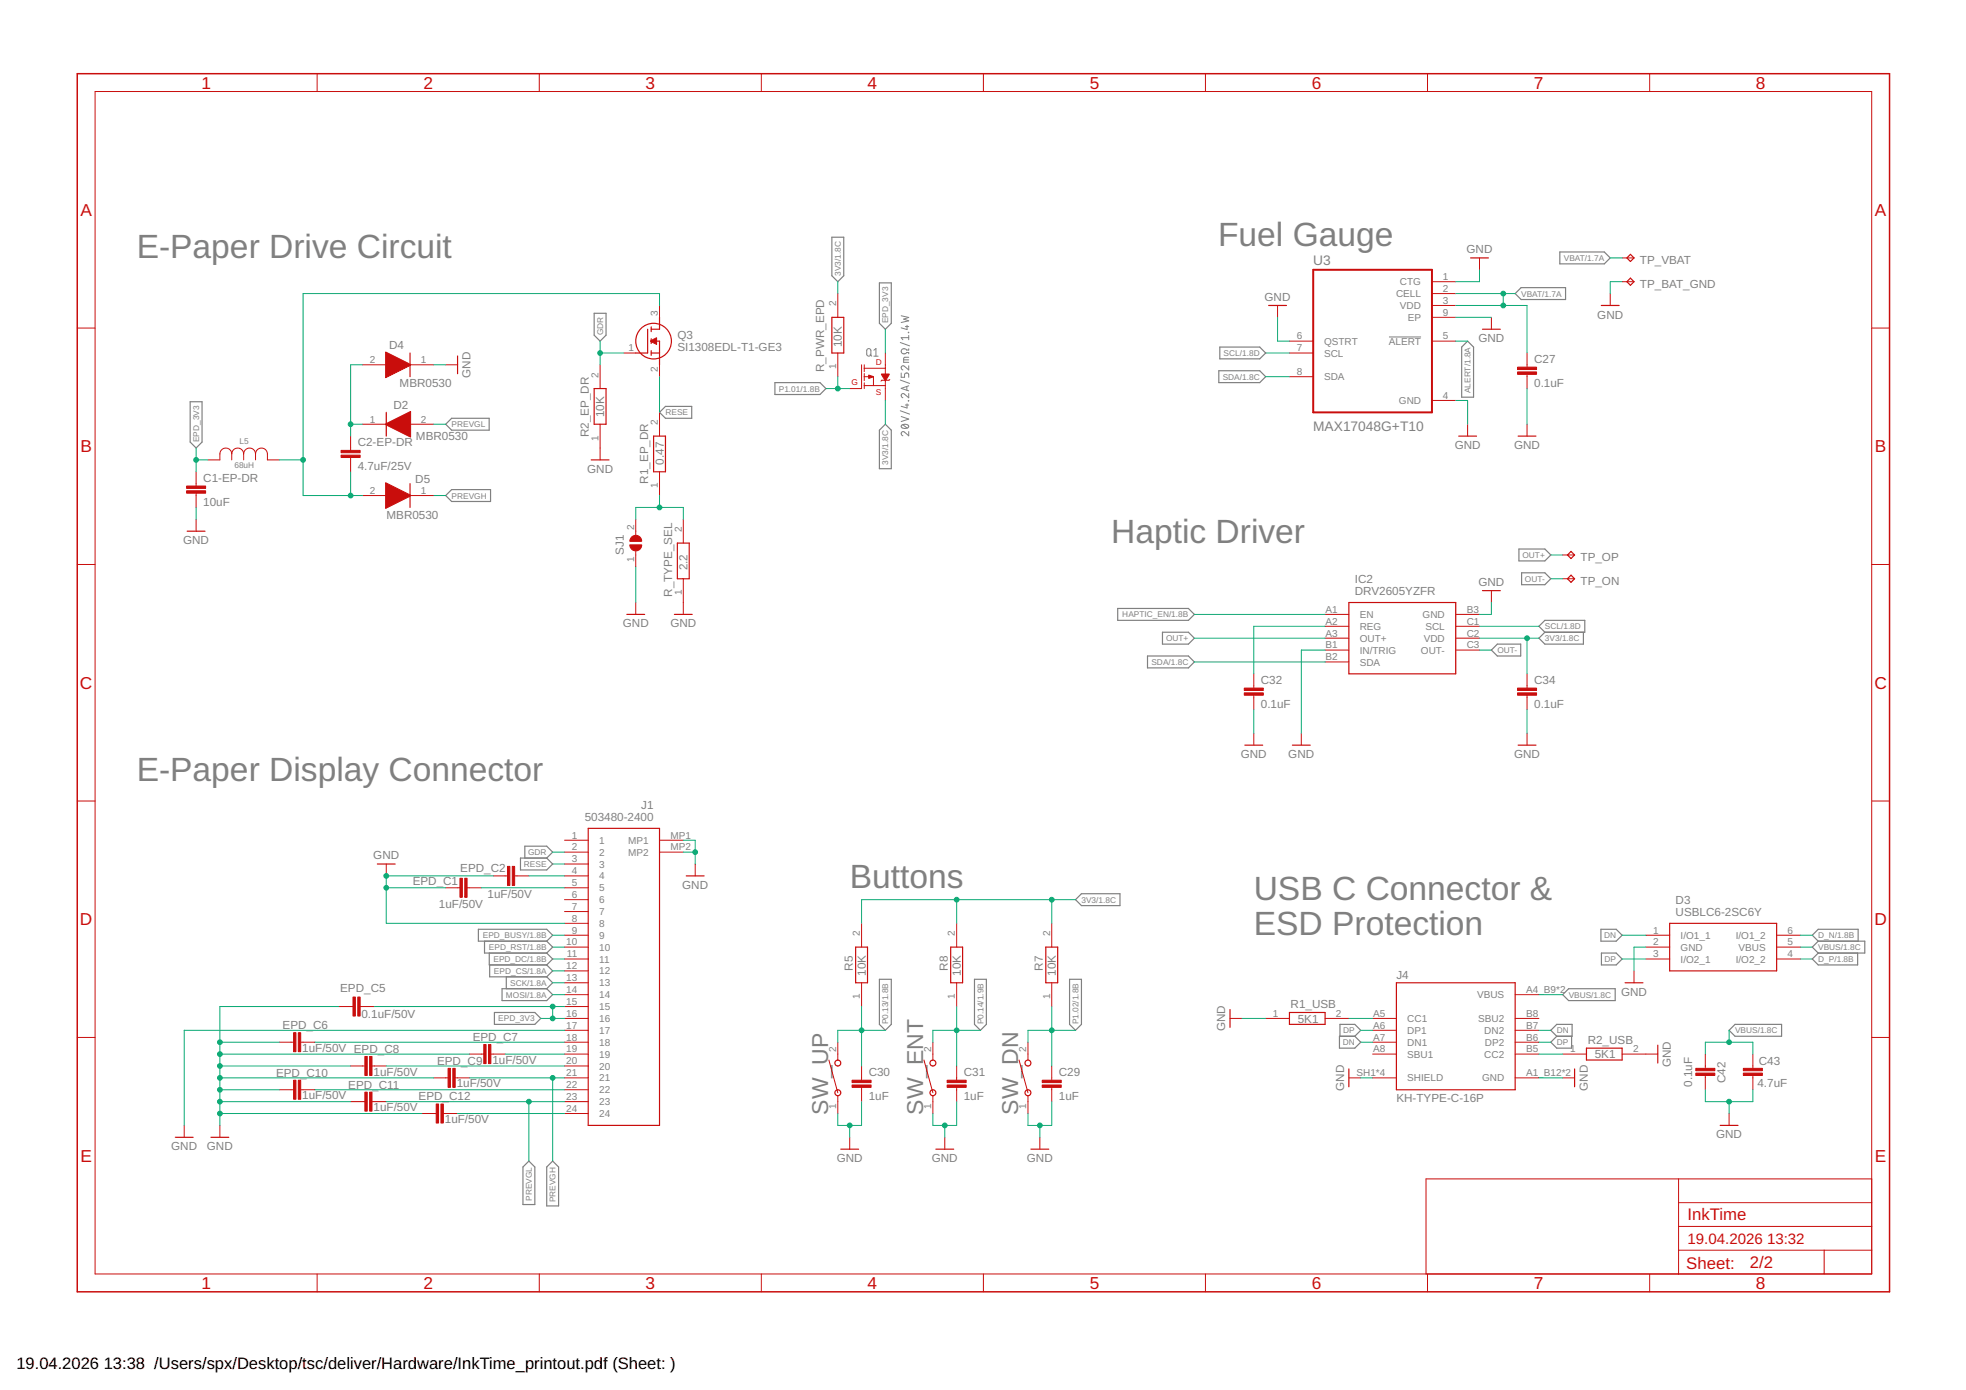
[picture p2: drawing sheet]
<svg xmlns="http://www.w3.org/2000/svg" width="420mm" height="297mm" viewBox="0 0 420 297" stroke-linecap="round" stroke-linejoin="round" font-family="sans-serif">
<g fill="none" stroke="#808080" stroke-width=".21">
<path d="M185.4 74.6l.3-.1 .3 .1 .1 1.1a.44 .44 0 0 1-.4 .4 .44 .44 0 0 1-.5-.4zM185.9 75.8l.4 .3M186.8 74.8l.4-.3v1.6M186.8 76.1h.9M192.4 73.2l2 .7M192.6 79.7v.9h.7v-.5a.45 .45 0 0 1 .5-.4 .45 .45 0 0 1 .4 .4v.5M192.6 67.5l1.6 .3-1.1 .4 1.1 .4-1.6 .3M193.1 76.9h1.1M193.5 69.8h.7M193.8 69.5v.9l-1.2-.3M194.1 71l.1 .1zM194.2 78.2v.9l-.9-.8a.44 .44 0 0 0-.7 .1 .44 .44 0 0 0 .4 .7"/>
<path d="M194.2 76.3l-.9 .1-.2 .2v.8h1.1M194.2 74.5v.3h-.4a.61 .61 0 0 0-1-.2 .61 .61 0 0 0 0 .9 .61 .61 0 0 0 1-.2h.4v.3M194.2 71.7v.9M194.2 72.2h-1.6l.4 .4M296.8 72h6.9M192.4 87.8l2 .7M192.4 81.2l2 .7M192.6 89l1.6 .6-1.6 .5M192.7 90.9a1 1 0 0 1 1.5 .2 .95 .95 0 0 1-1.6 0zM193 90.8l.8 .7M193.5 86.6h.7M193.8 82.6v.8"/>
<path d="M193.8 86.3v.9l-1.2-.4M194.1 85.6l.1 .1zM194.2 92.2v.9l-.9-.7a.45 .45 0 0 0-.7 .1 .45 .45 0 0 0 .4 .6M194.2 84.1v.9l-.9-.8a.44 .44 0 0 0-.7 .2 .44 .44 0 0 0 .4 .6M194.2 82.4l-1.6 .6 1.6 .5"/>
</g>
<g fill="none" stroke="#808080" stroke-width=".25">
<path d="M177.8 50.7h2.5v8.2l-1.3 1.3-1.2-1.3zM333.4 53.8h9.5l1.2 1.3-1.2 1.3h-9.5zM127 67h2.5v4.6l-1.3 1.3-1.2-1.3zM187.9 60.5h2.6v8.6l-1.3 1.3-1.3-1.3zM260.5 79.2h8.7l1.3 1.3-1.3 1.3h-8.7zM260.7 74.2h8.5l1.3 1.2-1.3 1.3h-8.5zM313.6 72.9l1.3 1.3v10.7h-2.5v-10.7zM323.8 62.7l1.3-1.2h9.5v2.5h-9.5zM40.6 85.9h2.6v8.6l-1.3 1.2-1.3-1.2zM96.5 89.4h8v2.5h-8l-1.3-1.2zM140.9 88.1l1.3-1.3h5.6v2.6h-5.6zM165.6 81.8h9.6l1.3 1.2-1.3 1.3h-9.6z"/>
<path d="M189.2 90.7l1.3 1.2v8.3h-2.6v-8.3zM95.2 105.9l1.3-1.3h8.3v2.6h-8.3zM324.6 117.3h5.6l1.2 1.3-1.2 1.3h-5.6zM238.9 130h15.1l1.2 1.3-1.2 1.3h-15.1zM248.4 135.1h5.6l1.2 1.3-1.2 1.2h-5.6zM318.7 138.9l1.3-1.3h5v2.6h-5zM325.2 122.4h5l1.2 1.3-1.2 1.2h-5zM328.9 133.8l1.3-1.2h8.5v2.5h-8.5zM330.2 135.1l-1.3 1.3 1.3 1.2h8.2v-2.5M245.2 140.2h8.8l1.2 1.3-1.2 1.2h-8.8zM102.2 198.6h14.6l1.3 1.3-1.3 1.2h-14.6zM111.2 183.4h5.6l1.3 1.2-1.3 1.3h-5.6z"/>
<path d="M112.2 183.4v-2.6h4.6l1.3 1.3-1.3 1.3M229.8 192.3l1.3-1.3h8.3v2.5h-8.3zM342.1 198.6h3.3l1.3 1.3-1.3 1.2h-3.3zM103.5 201.1v2.6h13.3M104.6 203.7v2.5h12.2M104.6 206.2v2.5h12.2M105.7 216.4h8.6l1.3 1.2-1.3 1.3h-8.6zM107.3 211.3h9.5l1.3 1.3-1.3 1.2h-9.5zM108.2 208.7v2.6M116.8 201.1l1.3 1.3-1.3 1.3M116.8 203.7l1.3 1.2-1.3 1.3M116.8 206.2l1.3 1.3-1.3 1.2"/>
<path d="M116.8 208.7l1.3 1.3-1.3 1.3M187.9 209.3h2.6v9.6l-1.3 1.3-1.3-1.3zM208.3 209.3h2.5v9.6l-1.3 1.3-1.2-1.3zM228.6 209.3h2.5v9.6l-1.3 1.3-1.2-1.3zM334 212.6l1.2-1.3h10v2.5h-10zM342.2 203.7h3.2l1.3 1.2-1.3 1.3h-3.2zM370.8 218.9h9.9v2.5h-9.9l-1.3-1.2zM388.6 201.1h9.9v2.6h-9.9M388.6 201.1l-1.3-1.2 1.3-1.3h8.5v2.5M388.6 203.7l-1.3 1.2 1.3 1.3h8.4v-2.5M388.6 201.1l-1.3 1.3 1.3 1.3M286.3 221.4h3.2l1.3 1.3-1.3 1.3h-3.2z"/>
<path d="M286.4 221.4v-2.5h3.1l1.3 1.3-1.3 1.2M331.4 220.2l1.3-1.3h3.3v2.5h-3.3zM332.7 221.4l-1.3 1.3 1.3 1.3h3.2v-2.6M113 248.1l1.3 1.3v8h-2.5v-8zM118.1 248.1l1.3 1.3v8.3h-2.6v-8.3z"/>
</g>
<g fill="none" stroke="#c90d0c" stroke-width=".21">
<path d="M20.3 19.6h379.7v252.6h-379.7zM67.8 15.7v3.9M115.3 15.7v3.9M162.7 15.7v3.9M210.2 15.7v3.9M257.6 15.7v3.9M305.1 15.7v3.9M352.6 15.7v3.9M316.2 55.1v2.6M346.7 55.1h2.5M16.5 70.1h3.8M77.5 78h5"/>
<path d="M87.6 78h5.1M95.2 78h2.6M128.2 78v5M133.3 75.4h2.6M140.9 65.3v2.5M140.9 78v2.5M179 62.7v5.1M179 75.4v5.1M184.1 78v5h-2.5M184.7 78v1.4M184.7 79.8v1.5M184.7 78.7h4.5"/>
<path d="M189.2 75.4v4.5M273 65.3v2.5M275.6 75.4h5M275.6 72.9h5M306 72.9h5.1M306 60.2h5.1M306 62.7h5.1M306 65.3h5.1M306 67.8h5.1M318.7 67.8v2.6M326.3 75.4v3.1M326.3 80v3"/>
<path d="M344.1 62.7v2.6M346.7 60.2h2.5M400 70.1h3.8M49.5 97a1.27 1.27 0 0 1 1.3-1.3 1.27 1.27 0 0 1 1.3 1.3M49.5 97a1.27 1.27 0 0 0-1.2-1.3 1.27 1.27 0 0 0-1.3 1.3v1.3h-2.6M49.5 97v1.3M52.1 97a1.27 1.27 0 0 1 1.2-1.3 1.27 1.27 0 0 1 1.3 1.3M52.1 97v1.3M54.6 97a1.27 1.27 0 0 1 1.3-1.3 1.27 1.27 0 0 1 1.2 1.3v1.3h2.6M54.6 97v1.3M74.9 93.2v3M74.9 97.8v3"/>
<path d="M77.5 90.7h5M87.6 90.7h5.1M128.2 90.7v7.6M140.9 88.1v5.1M184.7 81.8v1.2M184.7 82.4h4.5M184.7 80.5h2v1.9M189.2 81.3v4.3M190.2 81.1l-.2 .2h-1.6l-.1 .1M275.6 80.5h5M306 85.6h5.1M313.6 90.7v2.5"/>
<path d="M326.3 90.7v2.5M41.9 100.8v3.1M41.9 105.4v3M41.9 111v2.5M77.5 105.9h5M87.6 105.9h5.1M135.9 111v3.4M135.9 117.7v3.4M140.9 100.8v5.1M146 111v5.1M334 118.6h2.5M16.5 120.6h3.8"/>
<path d="M135.9 128.8v2.5M146 123.7v7.6M283.2 131.3h5.1M283.2 133.8h5.1M283.2 136.4h5.1M283.2 138.9h5.1M311.1 131.3h5.1M311.1 133.8h5.1M311.1 136.4h5.1M311.1 138.9h5.1M318.7 126.2v2.6M334 123.7h2.5"/>
<path d="M400 120.6h3.8M267.9 144v3M267.9 148.6v3M267.9 156.7v2.5M278.1 156.7v2.5M283.2 141.5h5.1M326.3 144v3M326.3 148.6v3M326.3 156.7v2.5M16.5 171.2h3.8M120.6 179.6h5.1M140.9 179.6h5.1"/>
<path d="M400 171.2h3.8M82.5 184.6v2.6M95.2 189.7h3.1M99.8 189.7h3.1M105.4 187.2h3.1M110 187.2h3M120.6 182.1h5.1M120.6 184.6h5.1M120.6 187.2h5.1M120.6 189.7h5.1M120.6 192.3h5.1M120.6 194.8h5.1"/>
<path d="M120.6 197.3h5.1M120.6 199.9h5.1M140.9 182.1h5.1M148.6 184.6v2.6M184.1 197.3v5.1M204.4 197.3v5.1M224.8 197.3v5.1M351.7 199.9h5.1M379.7 199.9h5.1M72.4 215.1h3M77 215.1h3M120.6 202.4h5.1"/>
<path d="M120.6 204.9h5.1M120.6 207.5h5.1M120.6 210h5.1M120.6 212.6h5.1M120.6 215.1h5.1M120.6 217.6h5.1M184.1 210v5.1M204.4 210v5.1M224.8 210v5.1M262.9 217.6h2.5M270.5 217.6h5.1M283.2 217.6h5.1"/>
<path d="M293.3 217.6h5.1M323.8 212.6h5.1M323.8 217.6h5.1M349.2 207.5v2.5M351.7 202.4h5.1M351.7 204.9h5.1M379.7 202.4h5.1M379.7 204.9h5.1M16.5 221.7h3.8M59.7 222.7h3M59.7 232.9h3M64.3 222.7h3"/>
<path d="M64.3 232.9h3M74.9 227.8h3.1M74.9 235.4h3.1M79.5 227.8h3M79.5 235.4h3M90.2 238h3M92.7 230.3h3.1M94.7 238h3.1M97.3 230.3h3M100.3 225.3h3.1M104.9 225.3h3M120.6 220.2h5.1"/>
<path d="M120.6 222.7h5.1M120.6 225.3h5.1M120.6 227.8h5.1M120.6 230.3h5.1M120.6 232.9h5.1M120.6 235.4h5.1M120.6 238h5.1M177.1 226.5l1.9 7M179 222.7v3.8M179 234.1v3.9M184.1 227.8v3M184.1 232.4v3"/>
<path d="M197.5 226.5l1.9 7M199.4 222.7v3.8M199.4 234.1v3.9M204.4 227.8v3M204.4 232.4v3M217.8 226.5l1.9 7M219.7 222.7v3.8M219.7 234.1v3.9M224.8 227.8v3M224.8 232.4v3M288.3 230.3h2.5M293.3 220.2h5.1"/>
<path d="M293.3 222.7h5.1M293.3 225.3h5.1M293.3 230.3h5.1M323.8 220.2h5.1M323.8 222.7h5.1M323.8 225.3h5.1M323.8 230.3h5.1M334 225.3h5M334 230.3h2.5M346.7 225.3h7.6M364.4 225.3v3M364.4 229.8v3.1"/>
<path d="M369.5 238v2.5M374.6 225.3v3M374.6 229.8v3.1M400 221.7h3.8M39.4 240.5v2.5M47 240.5v2.5M181.6 243v2.6M201.9 243v2.6M222.2 243v2.6M358.7 251.9v20.3M358.7 257h41.3M400 251.9h-95.2v20.3"/>
<path d="M67.8 272.2v3.9M115.3 272.2v3.9M162.7 272.2v3.9M210.2 272.2v3.9M257.6 272.2v3.9M305.1 272.2v3.9M352.6 272.2v3.9M358.7 267.2h41.3M358.7 262.1h41.3M389.8 267.2v5"/>
</g>
<g fill="none" stroke="#c90d0c" stroke-width=".25">
<path d="M314.3 55.1h3.8M348.4 54.4l.8 .7-.8 .8-.7-.8zM348.4 59.4l.8 .8-.8 .8-.7-.8zM87.6 75.4v5.1M97.8 76.1v3.8M138.4 70.4v5h-2.5M139.2 72.9h1.7v5.1M139.2 75.4h1.7M139.2 69.8v1.1M139.2 72.4v1M139.2 74.9v1M140.9 67.8v2.6h-1.7"/>
<path d="M177.8 67.8h2.5v7.6h-2.5zM271.1 65.3h3.8M316.8 70.4h3.8M342.2 65.3h3.8M82.5 88.1v5.1M126.3 98.3h3.9M127 83h2.5v7.7h-2.5zM139.7 93.2h2.5v7.6h-2.5zM311.7 93.2h3.9M324.4 93.2h3.9M40 113.5h3.8M87.6 103.4v5"/>
<path d="M144.8 116.1h2.5v7.6h-2.5zM335.7 117.8l.8 .8-.8 .8-.7-.8zM134 131.3h3.8M144.1 131.3h3.8M288.3 128.8h22.8v15.2h-22.8zM316.8 126.2h3.8M335.7 122.9l.8 .8-.8 .7-.7-.7zM266 159.2h3.9M276.2 159.2h3.8M324.4 159.2h3.9M125.7 177h15.2v63.5h-15.2zM80.6 184.6h3.9"/>
<path d="M146.7 187.2h3.8M356.8 197.3h22.9v10.2h-22.9zM182.9 202.4h2.5v7.6h-2.5zM203.2 202.4h2.5v7.6h-2.5zM223.5 202.4h2.5v7.6h-2.5zM262.9 215.7v3.8M275.6 216.4h7.6v2.5h-7.6zM298.4 210h25.4v22.9h-25.4zM347.3 210h3.8M288.3 228.4v3.8M336.5 228.4v3.8M339 224h7.7v2.5h-7.7z"/>
<path d="M354.3 223.4v3.8M37.5 243h3.8M45.1 243h3.8M179.7 245.6h3.8M200 245.6h3.8M220.3 245.6h3.8M367.6 240.5h3.8"/>
<circle cx="139.7" cy="72.9" r="3.8"/>
<circle cx="179.1" cy="233.5" r=".63"/>
<circle cx="179.1" cy="227.2" r=".63"/>
<circle cx="199.4" cy="233.5" r=".63"/>
<circle cx="199.4" cy="227.2" r=".63"/>
<circle cx="219.7" cy="233.5" r=".64"/>
<circle cx="219.7" cy="227.2" r=".63"/>
</g>
<g fill="#c90d0c" stroke="#c90d0c" stroke-width=".21">
<path d="M82.4 90.6l5.4-2.7v5.5l-5.4-2.7z" fill-rule="evenodd"/>
<path d="M82.4 103.2l5.4 2.6v.2l-5.4 2.6z" fill-rule="evenodd"/>
<path d="M82.4 75.2l5.4 2.7v.1l-5.4 2.7z" fill-rule="evenodd"/>
<path d="M139.1 72.8l1.2-.6v1.4l-1.2-.6z" fill-rule="evenodd"/>
<path d="M135 114.7a1.27 1.27 0 0 1 1.4-.2 1.27 1.27 0 0 1 .7 1.2h-2.5z" fill-rule="evenodd"/>
<path d="M134.6 116.4h2.5a1.27 1.27 0 0 1-1.2 1.3 1.27 1.27 0 0 1-1.3-1.3z" fill-rule="evenodd"/>
<path d="M188.4 79.9l1.7 .1-.9 1.4z" fill-rule="evenodd"/>
<path d="M185.7 80.1l.9 .5-.9 .3z" fill-rule="evenodd"/>
</g>
<g fill="#c90d0c" stroke="#c90d0c" stroke-width=".21">
<path d="M72.9 97.3h4.1v.5h-4.1z"/>
<path d="M72.9 96.2h4.1v.6h-4.1z"/>
<path d="M39.9 104.9h4v.5h-4z"/>
<path d="M39.9 103.9h4v.5h-4z"/>
<path d="M63.8 220.7h.5v4h-.5z"/>
<path d="M62.7 220.7h.5v4h-.5z"/>
<path d="M76.5 213.1h.5v4h-.5z"/>
<path d="M75.4 213.1h.5v4h-.5z"/>
<path d="M104.4 223.2h.5v4.1h-.5z"/>
<path d="M103.4 223.2h.5v4.1h-.5z"/>
<path d="M79 225.8h.5v4h-.5z"/>
<path d="M78 225.8h.5v4h-.5z"/>
<path d="M96.8 228.3h.5v4.1h-.5z"/>
<path d="M95.8 228.3h.5v4.1h-.5z"/>
<path d="M63.8 230.8h.5v4.1h-.5z"/>
<path d="M62.7 230.8h.5v4.1h-.5z"/>
<path d="M79 233.4h.5v4h-.5z"/>
<path d="M78 233.4h.5v4h-.5z"/>
<path d="M94.2 235.9h.5v4.1h-.5z"/>
<path d="M93.2 235.9h.5v4.1h-.5z"/>
<path d="M109.5 185.1h.5v4.1h-.5z"/>
<path d="M108.5 185.1h.5v4.1h-.5z"/>
<path d="M99.3 187.7h.5v4h-.5z"/>
<path d="M98.3 187.7h.5v4h-.5z"/>
<path d="M182.1 231.9h4.1v.5h-4.1z"/>
<path d="M182.1 230.8h4.1v.6h-4.1z"/>
<path d="M202.4 231.9h4.1v.5h-4.1z"/>
<path d="M202.4 230.8h4.1v.6h-4.1z"/>
<path d="M222.7 231.9h4.1v.5h-4.1z"/>
<path d="M222.7 230.8h4.1v.6h-4.1z"/>
<path d="M362.4 229.3h4.1v.5h-4.1z"/>
<path d="M362.4 228.3h4.1v.5h-4.1z"/>
<path d="M372.6 229.3h4v.5h-4z"/>
<path d="M372.6 228.3h4v.5h-4z"/>
<path d="M324.3 79.5h4.1v.5h-4.1z"/>
<path d="M324.3 78.5h4.1v.5h-4.1z"/>
<path d="M324.3 148.1h4.1v.5h-4.1z"/>
<path d="M324.3 147h4.1v.6h-4.1z"/>
<path d="M265.9 148.1h4.1v.5h-4.1z"/>
<path d="M265.9 147h4.1v.6h-4.1z"/>
</g>
<path d="M280.6 57.7h25.4v30.4h-25.4z" fill="none" stroke="#c90d0c" stroke-width=".42"/>
<path d="M16.5 15.7h387.3v260.4h-387.3z" fill="none" stroke="#c90d0c" stroke-width=".32"/>
<g fill="none" stroke="#0dab76" stroke-width=".21">
<path d="M316.2 57.7v2.5h-5.1M344.1 55.1h2.6M77.5 78h-2.6v15.2M92.7 78h2.5M128.2 75.4h5.1M128.2 72.9v5.1M140.9 65.3v-2.6h-76.1v43.2h12.7M179 60.2v2.5M189.2 70.4v5M270.5 75.4h5.1M273 67.8v5.1h2.6M311.1 65.3h15.2v10.1"/>
<path d="M311.1 67.8h7.6M311.1 72.9h2.5M311.1 62.7h12.7M321.3 62.7v2.6M346.7 60.2h-2.6v2.5M41.9 95.7v5.1M41.9 98.3h2.5M59.7 98.3h5.1M74.9 90.7h2.6M92.7 90.7h2.5M140.9 80.5v7.6M176.5 83h5.1"/>
<path d="M179 80.5v2.5M189.2 85.6v5.1M270.5 80.5h5.1M311.1 85.6h2.5v5.1M326.3 83v7.7M41.9 108.4v2.6M74.9 100.8v5.1M92.7 105.9h2.5M135.9 111v-2.6h10.1v2.6M140.9 105.9v2.5M331.4 118.6h2.6M135.9 121.1v7.7"/>
<path d="M255.2 131.3h28M255.2 136.4h28M283.2 138.9h-5.1v17.8M283.2 133.8h-15.3v10.2M316.2 138.9h2.5M316.2 133.8h12.7M316.2 136.4h12.7M318.7 128.8v2.5h-2.5M326.3 136.4v7.6M331.4 123.7h2.6M255.2 141.5h28M267.9 151.6v5.1"/>
<path d="M326.3 151.6v5.1M146 179.6h2.6v5M82.5 189.7h12.7M102.9 189.7h17.7M105.4 187.2h-22.9v10.1h38.1M113 187.2h7.6M118.1 182.1h2.5M118.1 184.6h2.5M118.1 199.9h2.5M146 182.1h2.6M204.4 192.3v5M224.8 192.3v5"/>
<path d="M229.8 192.3h-45.7v5M346.7 199.9h5M384.8 199.9h2.5M72.4 215.1h-25.4v25.4M80 215.1h40.6M115.6 217.6h5M118.1 215.1v2.5M118.1 202.4h2.5M118.1 204.9h2.5M118.1 207.5h2.5M118.1 212.6h2.5M118.1 210h2.5"/>
<path d="M184.1 215.1v12.7M204.4 215.1v12.7M224.8 215.1v12.7M265.4 217.6h5.1M288.3 217.6h5M328.9 212.6h5.1M346.7 204.9h5M351.7 202.4h-2.5v5.1M384.8 202.4h2.5M384.8 204.9h2.5M47 222.7h12.7M47 225.3h53.3"/>
<path d="M47 227.8h27.9M47 230.3h45.7M47 232.9h12.7M47 235.4h27.9M47 238h43.2M67.3 222.7h53.3M67.3 232.9h53.3M82.5 227.8h38.1M82.5 235.4h38.1M97.8 238h22.8M100.3 230.3h20.3M107.9 225.3h12.7"/>
<path d="M113 235.4v12.7M118.1 230.3v17.8M120.6 220.2h-81.2v20.3M184.1 235.4v5.1h-5.1v-2.5M189.2 220.2h-10.2v2.5M204.4 235.4v5.1h-5v-2.5M209.5 220.2h-10.1v2.5M224.8 235.4v5.1h-5.1v-2.5M229.8 220.2h-10.1v2.5M290.8 220.2h2.5M290.8 222.7h2.5M290.8 230.3h2.5"/>
<path d="M328.9 220.2h2.5M328.9 222.7h2.5M328.9 225.3h5.1M328.9 230.3h5.1M364.4 225.3v-2.6h10.2v2.6M364.4 232.9v2.5h10.2v-2.5M369.5 220.2v2.5M369.5 235.4v2.6M181.6 240.5v2.5M201.9 240.5v2.5M222.2 240.5v2.5"/>
</g>
<g fill="#0dab76" stroke="#0dab76" stroke-width=".21">
<circle cx="41.9" cy="98.3" r=".51"/>
<circle cx="118.1" cy="217.6" r=".51"/>
<circle cx="118.1" cy="215.1" r=".51"/>
<circle cx="47" cy="222.7" r=".51"/>
<circle cx="47" cy="225.3" r=".51"/>
<circle cx="47" cy="227.8" r=".51"/>
<circle cx="47" cy="230.3" r=".51"/>
<circle cx="47" cy="232.9" r=".51"/>
<circle cx="47" cy="235.4" r=".51"/>
<circle cx="47" cy="238" r=".51"/>
<circle cx="148.6" cy="182.1" r=".51"/>
<circle cx="82.5" cy="187.2" r=".51"/>
<circle cx="82.5" cy="189.7" r=".51"/>
<circle cx="222.2" cy="240.5" r=".51"/>
<circle cx="201.9" cy="240.5" r=".51"/>
<circle cx="181.6" cy="240.5" r=".51"/>
<circle cx="369.5" cy="235.4" r=".51"/>
<circle cx="140.9" cy="108.4" r=".51"/>
<circle cx="128.2" cy="75.4" r=".51"/>
<circle cx="64.8" cy="98.3" r=".51"/>
<circle cx="74.9" cy="105.9" r=".51"/>
<circle cx="118.1" cy="230.3" r=".51"/>
<circle cx="113" cy="235.4" r=".51"/>
<circle cx="74.9" cy="90.7" r=".51"/>
<circle cx="179" cy="83" r=".51"/>
<circle cx="321.3" cy="62.7" r=".51"/>
<circle cx="321.3" cy="65.3" r=".51"/>
<circle cx="184.1" cy="220.2" r=".51"/>
<circle cx="204.4" cy="220.2" r=".51"/>
<circle cx="224.8" cy="220.2" r=".51"/>
<circle cx="369.5" cy="222.7" r=".51"/>
<circle cx="224.8" cy="192.3" r=".51"/>
<circle cx="204.4" cy="192.3" r=".51"/>
<circle cx="326.3" cy="136.4" r=".51"/>
</g>
<g font-size="7.2" fill="#808080">
<text x="260.3" y="52.6">Fuel Gauge</text>
<text x="29.2" y="55.1">E-Paper Drive Circuit</text>
<text x="237.5" y="116.1">Haptic Driver</text>
<text x="29.2" y="166.9">E-Paper Display Connector</text>
<text x="181.6" y="189.7">Buttons</text>
<text x="267.9" y="192.2">USB C Connector &amp;</text>
<text x="267.9" y="199.9">ESD Protection</text>
</g>
<g font-size="4.9" fill="#808080">
<text x="177" y="238.2" transform="rotate(-90 177 238.2)">SW_UP</text>
<text x="197.3" y="238.2" transform="rotate(-90 197.3 238.2)">SW_ENT</text>
<text x="217.6" y="238.2" transform="rotate(-90 217.6 238.2)">SW_DN</text>
</g>
<g font-size="3.7" fill="#c90d0c">
<text x="43" y="18.9">1</text>
<text x="90.5" y="18.9">2</text>
<text x="138" y="18.9">3</text>
<text x="185.4" y="18.9">4</text>
<text x="232.9" y="18.9">5</text>
<text x="280.3" y="18.9">6</text>
<text x="327.8" y="18.9">7</text>
<text x="375.3" y="18.9">8</text>
<text x="17.2" y="46.1">A</text>
<text x="400.7" y="46.1">A</text>
<text x="17.2" y="96.7">B</text>
<text x="400.7" y="96.7">B</text>
<text x="17.1" y="147.2">C</text>
<text x="400.6" y="147.2">C</text>
<text x="17.1" y="197.7">D</text>
<text x="400.6" y="197.7">D</text>
<text x="17.2" y="248.3">E</text>
<text x="400.7" y="248.3">E</text>
<text x="43" y="275.4">1</text>
<text x="90.5" y="275.4">2</text>
<text x="138" y="275.4">3</text>
<text x="185.4" y="275.4">4</text>
<text x="232.9" y="275.4">5</text>
<text x="280.3" y="275.4">6</text>
<text x="327.8" y="275.4">7</text>
<text x="375.3" y="275.4">8</text>
</g>
<g font-size="3.6" fill="#c90d0c">
<text x="360.6" y="260.8">InkTime</text>
<text x="360.4" y="271.1">Sheet:</text>
<text x="374" y="271">2/2</text>
</g>
<g font-size="3.5">
<text x="3.5" y="292.5">19.04.2026</text>
<text x="22.2" y="292.5">13:38 /Users/spx/Desktop/tsc/deliver/Hardware/InkTime_printout.pdf (Sheet: )</text>
</g>
<g font-size="3.2" fill="#c90d0c">
<text x="360.6" y="265.9">19.04.2026</text>
<text x="377.6" y="265.9">13:32</text>
</g>
<g font-size="2.9" fill="#808080">
<text x="280.6" y="56.7">U3</text>
<text x="280.6" y="92.1">MAX17048G+T10</text>
</g>
<g font-size="2.5" fill="#808080">
<text x="313.4" y="54.1">GND</text>
<text x="350.5" y="56.4">TP_VBAT</text>
<text x="270.2" y="64.3">GND</text>
<text x="350.5" y="61.5">TP_BAT_GND</text>
<text x="341.4" y="68.1">GND</text>
<text x="83.2" y="74.5">D4</text>
<text x="144.8" y="75">SI1308EDL-T1-GE3</text>
<text x="144.8" y="72.5">Q3</text>
<text x="179.9" y="74.2" transform="rotate(-90 179.9 74.2)">10K</text>
<text x="316" y="73.1">GND</text>
<text x="327.9" y="77.6">C27</text>
<text x="85.4" y="82.7">MBR0530</text>
<text x="100.6" y="80.7" transform="rotate(-90 100.6 80.7)">GND</text>
<text x="176.1" y="79.5" transform="rotate(-90 176.1 79.5)">R_PWR_EPD</text>
<text x="327.9" y="82.7">0.1uF</text>
<text x="84.1" y="87.5">D2</text>
<text x="129.1" y="89.1" transform="rotate(-90 129.1 89.1)">10K</text>
<text x="76.4" y="95.4">C2-EP-DR</text>
<text x="88.9" y="94.1">MBR0530</text>
<text x="125.8" y="93.5" transform="rotate(-90 125.8 93.5)">R2_EP_DR</text>
<text x="310.9" y="96">GND</text>
<text x="323.6" y="96">GND</text>
<text x="76.4" y="100.4">4.7uF/25V</text>
<text x="125.5" y="101.1">GND</text>
<text x="141.8" y="99.3" transform="rotate(-90 141.8 99.3)">0.47</text>
<text x="43.4" y="103">C1-EP-DR</text>
<text x="88.7" y="103.2">D5</text>
<text x="138.5" y="103.4" transform="rotate(-90 138.5 103.4)">R1_EP_DR</text>
<text x="43.4" y="108.1">10uF</text>
<text x="82.6" y="110.9">MBR0530</text>
<text x="39.1" y="116.3">GND</text>
<text x="133.3" y="118.6" transform="rotate(-90 133.3 118.6)">SJ1</text>
<text x="337.8" y="119.9">TP_OP</text>
<text x="146.9" y="121.9" transform="rotate(-90 146.9 121.9)">2.2</text>
<text x="289.5" y="124.6">IC2</text>
<text x="316" y="125.2">GND</text>
<text x="337.8" y="124.9">TP_ON</text>
<text x="143.6" y="127.5" transform="rotate(-90 143.6 127.5)">R_TYPE_SEL</text>
<text x="289.5" y="127.1">DRV2605YZFR</text>
<text x="133.1" y="134.1">GND</text>
<text x="143.3" y="134.1">GND</text>
<text x="269.5" y="146.2">C32</text>
<text x="327.9" y="146.2">C34</text>
<text x="269.5" y="151.2">0.1uF</text>
<text x="327.9" y="151.2">0.1uF</text>
<text x="265.2" y="162">GND</text>
<text x="275.3" y="162">GND</text>
<text x="323.6" y="162">GND</text>
<text x="137" y="172.8">J1</text>
<text x="125" y="175.4">503480-2400</text>
<text x="79.8" y="183.6">GND</text>
<text x="88.2" y="189.2">EPD_C1</text>
<text x="98.4" y="186.4">EPD_C2</text>
<text x="104.2" y="192">1uF/50V</text>
<text x="145.8" y="190">GND</text>
<text x="93.8" y="194">1uF/50V</text>
<text x="358.1" y="195.7">USBLC6-2SC6Y</text>
<text x="358.1" y="193.1">D3</text>
<text x="182.2" y="207.5" transform="rotate(-90 182.2 207.5)">R5</text>
<text x="185" y="208.5" transform="rotate(-90 185 208.5)">10K</text>
<text x="202.5" y="207.5" transform="rotate(-90 202.5 207.5)">R8</text>
<text x="205.3" y="208.5" transform="rotate(-90 205.3 208.5)">10K</text>
<text x="222.9" y="207.5" transform="rotate(-90 222.9 207.5)">R7</text>
<text x="225.7" y="208.5" transform="rotate(-90 225.7 208.5)">10K</text>
<text x="298.4" y="209.3">J4</text>
<text x="72.7" y="212.1">EPD_C5</text>
<text x="275.8" y="215.5">R1_USB</text>
<text x="346.4" y="212.8">GND</text>
<text x="60.4" y="219.9">EPD_C6</text>
<text x="77.3" y="217.6">0.1uF/50V</text>
<text x="261.8" y="220.4" transform="rotate(-90 261.8 220.4)">GND</text>
<text x="277.3" y="218.5">5K1</text>
<text x="64.6" y="224.8">1uF/50V EPD_C8</text>
<text x="93.4" y="227.5">EPD_C9</text>
<text x="101" y="222.5">EPD_C7</text>
<text x="105.2" y="227.3">1uF/50V</text>
<text x="339.3" y="223.1">R2_USB</text>
<text x="340.8" y="226.2">5K1</text>
<text x="375.9" y="227.7">C43</text>
<text x="59" y="230.1">EPD_C10</text>
<text x="74.4" y="232.6">EPD_C11</text>
<text x="79.8" y="229.8">1uF/50V</text>
<text x="97.6" y="232.4">1uF/50V</text>
<text x="185.7" y="230">C30</text>
<text x="206" y="230">C31</text>
<text x="226.3" y="230">C29</text>
<text x="287.2" y="233.1" transform="rotate(-90 287.2 233.1)">GND</text>
<text x="339.3" y="233.1" transform="rotate(-90 339.3 233.1)">GND</text>
<text x="357.1" y="228" transform="rotate(-90 357.1 228)">GND</text>
<text x="361.7" y="232.2" transform="rotate(-90 361.7 232.2)">0.1uF</text>
<text x="368.8" y="231.5" transform="rotate(-90 368.8 231.5)">C42</text>
<text x="375.6" y="232.2">4.7uF</text>
<text x="64.6" y="234.9">1uF/50V</text>
<text x="79.8" y="237.5">1uF/50V</text>
<text x="89.5" y="235.2">EPD_C12</text>
<text x="95.1" y="240">1uF/50V</text>
<text x="185.7" y="235">1uF</text>
<text x="206" y="235">1uF</text>
<text x="226.3" y="235">1uF</text>
<text x="298.4" y="235.4">KH-TYPE-C-16P</text>
<text x="36.6" y="245.8">GND</text>
<text x="44.2" y="245.8">GND</text>
<text x="366.8" y="243.3">GND</text>
<text x="178.8" y="248.4">GND</text>
<text x="199.1" y="248.4">GND</text>
<text x="219.5" y="248.4">GND</text>
</g>
<g font-size="2.1" fill="#808080">
<text x="308.4" y="59.8">1</text>
<text x="178.7" y="65.5" transform="rotate(-90 178.7 65.5)">2</text>
<text x="298.3" y="63.5">CELL</text>
<text x="299.2" y="61">CTG</text>
<text x="308.4" y="62.4">2</text>
<text x="308.4" y="64.9">3</text>
<text x="140.6" y="67.5" transform="rotate(-90 140.6 67.5)">3</text>
<text x="299.2" y="66">VDD</text>
<text x="300.8" y="68.6">EP</text>
<text x="308.4" y="67.5">9</text>
<text x="79" y="77.6">2</text>
<text x="90" y="77.6">1</text>
<text x="134.3" y="75.1">1</text>
<text x="277.1" y="72.5">6</text>
<text x="277.1" y="75.1">7</text>
<text x="283" y="73.6">QSTRT</text>
<text x="283" y="76.2">SCL</text>
<text x="296.8" y="73.7">ALERT</text>
<text x="308.4" y="72.5">5</text>
<text x="127.9" y="80.7" transform="rotate(-90 127.9 80.7)">2</text>
<text x="140.6" y="79.5" transform="rotate(-90 140.6 79.5)">2</text>
<text x="178.7" y="78.9" transform="rotate(-90 178.7 78.9)">1</text>
<text x="277.1" y="80.2">8</text>
<text x="283" y="81.3">SDA</text>
<text x="299" y="86.3">GND</text>
<text x="308.4" y="85.2">4</text>
<text x="79" y="90.3">1</text>
<text x="90" y="90.3">2</text>
<text x="127.9" y="94.2" transform="rotate(-90 127.9 94.2)">1</text>
<text x="140.6" y="90.9" transform="rotate(-90 140.6 90.9)">2</text>
<text x="79" y="105.5">2</text>
<text x="90" y="105.5">1</text>
<text x="140.6" y="104.3" transform="rotate(-90 140.6 104.3)">1</text>
<text x="135.5" y="113.2" transform="rotate(-90 135.5 113.2)">2</text>
<text x="145.7" y="113.7" transform="rotate(-90 145.7 113.7)">2</text>
<text x="135.5" y="120.1" transform="rotate(-90 135.5 120.1)">1</text>
<text x="145.7" y="127.2" transform="rotate(-90 145.7 127.2)">1</text>
<text x="283.3" y="130.9">A1</text>
<text x="313.5" y="130.9">B3</text>
<text x="283.3" y="133.5">A2</text>
<text x="283.3" y="136">A3</text>
<text x="290.6" y="132.1">EN</text>
<text x="290.6" y="134.6">REG</text>
<text x="290.6" y="137.1">OUT+</text>
<text x="304" y="132.1">GND</text>
<text x="304.3" y="137.1">VDD</text>
<text x="304.6" y="134.6">SCL</text>
<text x="313.5" y="133.5">C1</text>
<text x="313.5" y="136">C2</text>
<text x="283.3" y="138.6">B1</text>
<text x="283.3" y="141.1">B2</text>
<text x="290.6" y="139.7">IN/TRIG</text>
<text x="290.6" y="142.2">SDA</text>
<text x="303.7" y="139.7">OUT-</text>
<text x="313.5" y="138.6">C3</text>
<text x="122.2" y="179.2">1</text>
<text x="143.3" y="179.2">MP1</text>
<text x="122.2" y="181.7">2</text>
<text x="122.2" y="184.3">3</text>
<text x="128.1" y="180.3">1</text>
<text x="128.1" y="182.9">2</text>
<text x="128.1" y="185.4">3</text>
<text x="134.2" y="180.3">MP1</text>
<text x="134.2" y="182.9">MP2</text>
<text x="143.3" y="181.7">MP2</text>
<text x="122.2" y="186.8">4</text>
<text x="122.2" y="189.4">5</text>
<text x="122.2" y="191.9">6</text>
<text x="128.1" y="187.9">4</text>
<text x="128.1" y="190.5">5</text>
<text x="122.2" y="194.4">7</text>
<text x="122.2" y="197">8</text>
<text x="128.1" y="193">6</text>
<text x="128.1" y="195.5">7</text>
<text x="121" y="202">10</text>
<text x="122.2" y="199.5">9</text>
<text x="128.1" y="198.1">8</text>
<text x="128.1" y="200.6">9</text>
<text x="128.1" y="203.2">10</text>
<text x="183.8" y="200.1" transform="rotate(-90 183.8 200.1)">2</text>
<text x="204.1" y="200.1" transform="rotate(-90 204.1 200.1)">2</text>
<text x="224.4" y="200.1" transform="rotate(-90 224.4 200.1)">2</text>
<text x="353.3" y="199.5">1</text>
<text x="353.3" y="202">2</text>
<text x="359.2" y="200.6">I/O1_1</text>
<text x="359.2" y="203.2">GND</text>
<text x="370.9" y="200.6">I/O1_2</text>
<text x="371.5" y="203.2">VBUS</text>
<text x="382" y="199.5">6</text>
<text x="382" y="202">5</text>
<text x="121" y="207.1">12</text>
<text x="121" y="209.7">13</text>
<text x="121.2" y="204.6">11</text>
<text x="128.1" y="205.7">11</text>
<text x="128.1" y="208.2">12</text>
<text x="353.3" y="204.6">3</text>
<text x="359.2" y="205.7">I/O2_1</text>
<text x="370.9" y="205.7">I/O2_2</text>
<text x="382" y="204.6">4</text>
<text x="121" y="212.2">14</text>
<text x="121" y="214.7">15</text>
<text x="128.1" y="210.8">13</text>
<text x="128.1" y="213.3">14</text>
<text x="128.1" y="215.9">15</text>
<text x="183.8" y="213.5" transform="rotate(-90 183.8 213.5)">1</text>
<text x="204.1" y="213.5" transform="rotate(-90 204.1 213.5)">1</text>
<text x="224.4" y="213.5" transform="rotate(-90 224.4 213.5)">1</text>
<text x="315.7" y="213.3">VBUS</text>
<text x="326.2" y="212.2">A4_B9*2</text>
<text x="121" y="217.3">16</text>
<text x="121" y="219.8">17</text>
<text x="128.1" y="218.4">16</text>
<text x="128.1" y="220.9">17</text>
<text x="272" y="217.3">1</text>
<text x="285.5" y="217.3">2</text>
<text x="293.5" y="219.8">A6</text>
<text x="293.5" y="217.3">A5</text>
<text x="300.8" y="220.9">DP1</text>
<text x="300.8" y="218.4">CC1</text>
<text x="315.9" y="218.4">SBU2</text>
<text x="317.2" y="220.9">DN2</text>
<text x="326.2" y="217.3">B8</text>
<text x="326.2" y="219.8">B7</text>
<text x="121" y="222.4">18</text>
<text x="121" y="224.9">19</text>
<text x="121" y="227.4">20</text>
<text x="128.1" y="223.5">18</text>
<text x="128.1" y="226">19</text>
<text x="178.7" y="224.9" transform="rotate(-90 178.7 224.9)">2</text>
<text x="199" y="224.9" transform="rotate(-90 199 224.9)">2</text>
<text x="219.3" y="224.9" transform="rotate(-90 219.3 224.9)">2</text>
<text x="293.5" y="224.9">A8</text>
<text x="293.5" y="222.4">A7</text>
<text x="300.8" y="226">SBU1</text>
<text x="300.8" y="223.5">DN1</text>
<text x="317.2" y="226">CC2</text>
<text x="317.3" y="223.5">DP2</text>
<text x="326.2" y="222.4">B6</text>
<text x="326.2" y="224.9">B5</text>
<text x="335.5" y="224.9">1</text>
<text x="349" y="224.9">2</text>
<text x="121" y="230">21</text>
<text x="121" y="232.5">22</text>
<text x="128.1" y="228.6">20</text>
<text x="128.1" y="231.1">21</text>
<text x="128.1" y="233.6">22</text>
<text x="289.9" y="230">SH1*4</text>
<text x="300.8" y="231.1">SHIELD</text>
<text x="316.7" y="231.1">GND</text>
<text x="326.2" y="230">A1_B12*2</text>
<text x="121" y="235.1">23</text>
<text x="121" y="237.6">24</text>
<text x="128.1" y="236.2">23</text>
<text x="128.1" y="238.7">24</text>
<text x="178.7" y="237" transform="rotate(-90 178.7 237)">1</text>
<text x="199" y="237" transform="rotate(-90 199 237)">1</text>
<text x="219.3" y="237" transform="rotate(-90 219.3 237)">1</text>
</g>
<g font-size="1.8" fill="#808080">
<text x="179.7" y="58.9" transform="rotate(-90 179.7 58.9)">3V3/1.8C</text>
<text x="334.2" y="55.7">VBAT/1.7A</text>
<text x="325.1" y="63.4">VBAT/1.7A</text>
<text x="128.9" y="71.6" transform="rotate(-90 128.9 71.6)">GDR</text>
<text x="189.8" y="69.1" transform="rotate(-90 189.8 69.1)">EPD_3V3</text>
<text x="261.5" y="76.1">SCL/1.8D</text>
<text x="166.4" y="83.7">P1.01/1.8B</text>
<text x="261.3" y="81.1">SDA/1.8C</text>
<text x="142.2" y="88.8">RESE</text>
<text x="314.3" y="84" transform="rotate(-90 314.3 84)">ALERT/1.8A</text>
<text x="42.5" y="94.5" transform="rotate(-90 42.5 94.5)">EPD_3V3</text>
<text x="51.2" y="94.9">L5</text>
<text x="96.5" y="91.3">PREVGL</text>
<text x="50.1" y="100">68uH</text>
<text x="189.8" y="99.3" transform="rotate(-90 189.8 99.3)">3V3/1.8C</text>
<text x="96.5" y="106.5">PREVGH</text>
<text x="325.4" y="119.2">OUT+</text>
<text x="325.9" y="124.3">OUT-</text>
<text x="239.9" y="131.9">HAPTIC_EN/1.8B</text>
<text x="249.2" y="137">OUT+</text>
<text x="330.2" y="134.5">SCL/1.8D</text>
<text x="330.2" y="137">3V3/1.8C</text>
<text x="246.1" y="142.1">SDA/1.8C</text>
<text x="320" y="139.6">OUT-</text>
<text x="112" y="185.3">RESE</text>
<text x="112.9" y="182.7">GDR</text>
<text x="231.1" y="192.9">3V3/1.8C</text>
<text x="103.2" y="200.5">EPD_BUSY/1.8B</text>
<text x="104.5" y="203">EPD_RST/1.8B</text>
<text x="342.8" y="200.5">DN</text>
<text x="388.6" y="200.5">D_N/1.8B</text>
<text x="388.6" y="203">VBUS/1.8C</text>
<text x="105.5" y="205.6">EPD_DC/1.8B</text>
<text x="105.6" y="208.1">EPD_CS/1.8A</text>
<text x="342.9" y="205.6">DP</text>
<text x="388.6" y="205.6">D_P/1.8B</text>
<text x="108.1" y="213.2">MOSI/1.8A</text>
<text x="109" y="210.7">SCK/1.8A</text>
<text x="335.2" y="213.2">VBUS/1.8C</text>
<text x="106.5" y="218.3">EPD_3V3</text>
<text x="189.8" y="218.9" transform="rotate(-90 189.8 218.9)">P0.13/1.8B</text>
<text x="210.2" y="218.9" transform="rotate(-90 210.2 218.9)">P0.14/1.9B</text>
<text x="230.5" y="218.9" transform="rotate(-90 230.5 218.9)">P1.02/1.8B</text>
<text x="287.1" y="220.8">DP</text>
<text x="332.7" y="220.8">DN</text>
<text x="370.8" y="220.8">VBUS/1.8C</text>
<text x="287" y="223.4">DN</text>
<text x="332.7" y="223.4">DP</text>
<text x="113.7" y="256.6" transform="rotate(-90 113.7 256.6)">PREVGL</text>
<text x="118.7" y="256.9" transform="rotate(-90 118.7 256.9)">PREVGH</text>
</g>
<g font-size="1.8" fill="#c90d0c">
<text x="187.2" y="78">D</text>
<text x="182" y="82.3">G</text>
<text x="187.2" y="84.3">S</text>
</g>
</svg>
